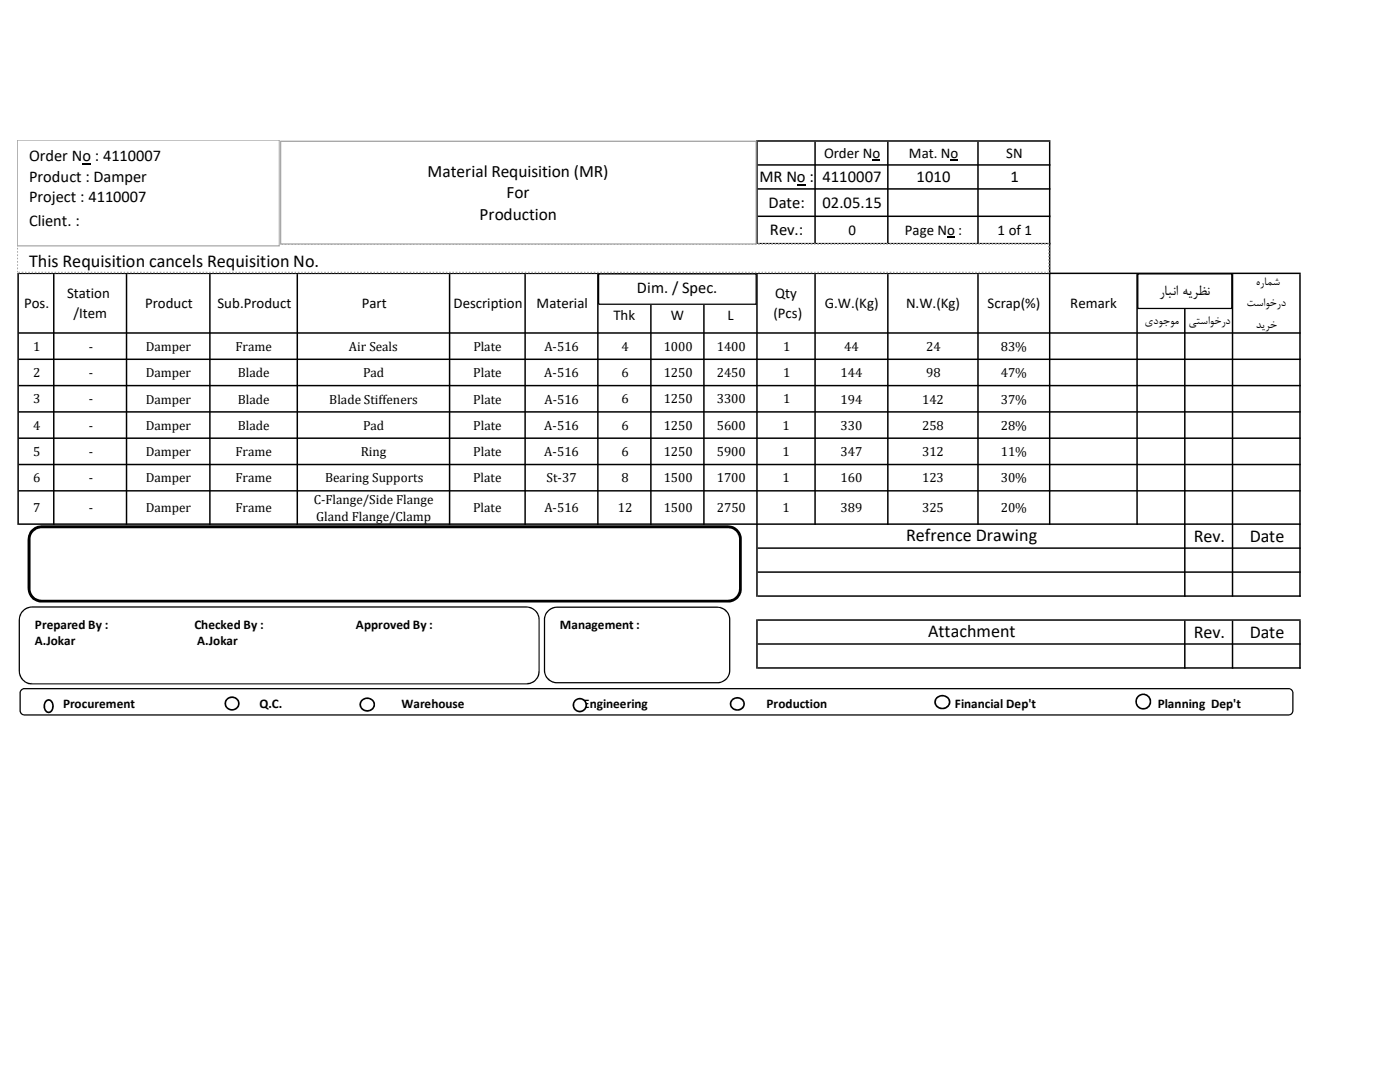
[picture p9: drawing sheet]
<svg xmlns="http://www.w3.org/2000/svg" width="279mm" height="216mm" viewBox="0 0 279 216" stroke-linecap="round" stroke-linejoin="round" font-family="sans-serif">
<path d="M159 36.8h1.8v.2h-1.8zM174.1 31.8h1.5v.2h-1.5zM189.7 31.8h1.6v.2h-1.6zM189 47.2h1.6v.2h-1.6z" fill="#000"/>
<g fill="#000">
<path d="M150.9 28h.3v20.8h-.3zM162.5 28.3h.3v20.5h-.3zM177 28.3h.3v20.5h-.3zM195 28.3h.3v20.5h-.3zM150.9 54.7h.3v64.4h-.3zM236.3 54.7h.3v64.4h-.3zM245.8 54.7h.3v64.4h-.3zM259.3 54.7h.3v64.4h-.3zM150.9 123.6h.3v9.8h-.3zM162.5 54.7h.3v50h-.3zM177 54.7h.3v50h-.3zM195 54.7h.3v50h-.3zM209.3 28.3h.3v76.4h-.3zM3.5 54.4h.3v50.3h-.3zM10.6 54.7h.3v50h-.3zM25.1 54.7h.3v50h-.3zM41.7 54.7h.3v50h-.3zM59.2 54.7h.3v50h-.3zM89.6 54.7h.3v50h-.3zM104.6 54.7h.3v50h-.3zM119.2 54.7h.3v50h-.3zM129.8 54.7h.2v50h-.2zM140.3 54.7h.3v50h-.3zM226.8 54.7h.3v50h-.3zM236.3 123.9h.3v9.5h-.3zM245.8 123.9h.3v9.5h-.3zM259.3 123.9h.3v9.5h-.3z" fill-rule="evenodd"/>
<path d="M151.2 28h58.4v.3h-58.4zM151.2 32.8h58.4v.3h-58.4zM151.2 37.5h58.4v.3h-58.4zM151.2 43h58.4v.3h-58.4zM151.2 48.5h58.4v.3h-58.4zM3.8 54.4h255.8v.3h-255.8zM3.8 66.3h255.8v.3h-255.8zM3.8 71.5h255.8v.3h-255.8zM3.8 76.8h255.8v.3h-255.8zM3.8 82h255.8v.3h-255.8zM3.8 87.3h255.8v.3h-255.8zM3.8 92.5h255.8v.3h-255.8zM3.8 97.8h255.8v.3h-255.8zM3.8 104.4h255.8v.3h-255.8zM151.2 109.2h108.4v.3h-108.4zM151.2 114h108.4v.3h-108.4zM151.2 118.8h108.4v.3h-108.4zM151.2 123.6h108.4v.3h-108.4zM151.2 128.4h108.4v.3h-108.4zM151.2 133.1h108.4v.3h-108.4z" fill-rule="evenodd"/>
</g>
<path d="M227.1 54.7h18.7v6.9h-18.7z" fill="#fff"/>
<path d="M227 54.6h18.9v7l-.1 .1h-18.7l-.2-.1zM227.1 54.8l.1-.1v6.9l-.1-.2h18.7l-.1 .2v-6.9l.1 .1z" fill="#000"/>
<path d="M119.5 54.7h31.4v6h-31.4z" fill="#fff"/>
<path d="M119.4 54.6l31.5-.1 .1 .2v6l-.1 .1h-31.4l-.2-.1zM119.5 54.8l.1-.1v6l-.1-.1h31.4l-.1 .1v-6l.1 .1z" fill="#000"/>
<path d="M3.4 48.7h205.9v5.7h-205.9z" fill="#fff"/>
<path d="M3.4 54.1h.2v.3h-.2zM3.4 53.4h.2v.3h-.2zM3.4 52.7h.2v.3h-.2zM3.4 52.1h.2v.3h-.2zM3.4 51.4h.2v.3h-.2zM3.4 50.8h.2v.3h-.2zM3.4 50.1h.2v.3h-.2zM3.4 49.4h.2v.4h-.2zM3.4 48.8h.2v.3h-.2zM3.7 48.5h.3v.4h-.3zM4.3 48.5h.4v.4h-.4zM5 48.5h.3v.4h-.3zM5.6 48.5h.4v.4h-.4zM6.3 48.5h.3v.4h-.3zM6.9 48.5h.4v.4h-.4zM7.6 48.5h.3v.4h-.3zM8.3 48.5h.3v.4h-.3zM8.9 48.5h.3v.4h-.3zM9.6 48.5h.3v.4h-.3zM10.2 48.5h.3v.4h-.3zM10.9 48.5h.3v.4h-.3zM11.6 48.5h.3v.4h-.3zM12.2 48.5h.3v.4h-.3zM12.9 48.5h.3v.4h-.3zM13.5 48.5h.3v.4h-.3zM14.2 48.5h.3v.4h-.3zM14.8 48.5h.4v.4h-.4zM15.5 48.5h.3v.4h-.3zM16.1 48.5h.4v.4h-.4zM16.8 48.5h.3v.4h-.3zM17.4 48.5h.4v.4h-.4zM18.1 48.5h.3v.4h-.3zM18.8 48.5h.3v.4h-.3zM19.4 48.5h.3v.4h-.3zM20.1 48.5h.3v.4h-.3zM20.7 48.5h.3v.4h-.3zM21.4 48.5h.3v.4h-.3zM22.1 48.5h.3v.4h-.3zM22.7 48.5h.3v.4h-.3zM23.4 48.5h.3v.4h-.3zM24 48.5h.3v.4h-.3zM24.7 48.5h.3v.4h-.3zM25.3 48.5h.4v.4h-.4zM26 48.5h.3v.4h-.3zM26.6 48.5h.4v.4h-.4zM27.3 48.5h.3v.4h-.3zM27.9 48.5h.4v.4h-.4zM28.6 48.5h.3v.4h-.3zM29.3 48.5h.3v.4h-.3zM29.9 48.5h.3v.4h-.3zM30.6 48.5h.3v.4h-.3zM31.2 48.5h.3v.4h-.3zM31.9 48.5h.3v.4h-.3zM32.6 48.5h.3v.4h-.3zM33.2 48.5h.3v.4h-.3zM33.9 48.5h.3v.4h-.3zM34.5 48.5h.3v.4h-.3zM35.2 48.5h.3v.4h-.3zM35.8 48.5h.4v.4h-.4zM36.5 48.5h.3v.4h-.3zM37.1 48.5h.4v.4h-.4zM37.8 48.5h.3v.4h-.3zM38.4 48.5h.4v.4h-.4zM39.1 48.5h.3v.4h-.3zM39.8 48.5h.3v.4h-.3zM40.4 48.5h.3v.4h-.3zM41.1 48.5h.3v.4h-.3zM41.7 48.5h.3v.4h-.3zM42.4 48.5h.3v.4h-.3zM43.1 48.5h.2v.4h-.2zM43.7 48.5h.3v.4h-.3zM44.4 48.5h.3v.4h-.3zM45 48.5h.3v.4h-.3zM45.7 48.5h.3v.4h-.3zM46.3 48.5h.4v.4h-.4zM47 48.5h.3v.4h-.3zM47.6 48.5h.4v.4h-.4zM48.3 48.5h.3v.4h-.3zM48.9 48.5h.4v.4h-.4zM49.6 48.5h.3v.4h-.3zM50.2 48.5h.4v.4h-.4zM50.9 48.5h.3v.4h-.3zM51.6 48.5h.3v.4h-.3zM52.2 48.5h.3v.4h-.3zM52.9 48.5h.3v.4h-.3zM53.6 48.5h.2v.4h-.2zM54.2 48.5h.3v.4h-.3zM54.9 48.5h.3v.4h-.3zM55.5 48.5h.3v.4h-.3zM56.2 48.5h.3v.4h-.3zM56.8 48.5h.3v.4h-.3zM57.5 48.5h.3v.4h-.3zM58.1 48.5h.4v.4h-.4zM58.8 48.5h.3v.4h-.3zM59.4 48.5h.4v.4h-.4zM60.1 48.5h.3v.4h-.3zM60.7 48.5h.4v.4h-.4zM61.4 48.5h.3v.4h-.3zM62.1 48.5h.3v.4h-.3zM62.7 48.5h.3v.4h-.3zM63.4 48.5h.3v.4h-.3zM64.1 48.5h.2v.4h-.2zM64.7 48.5h.3v.4h-.3zM65.4 48.5h.3v.4h-.3zM66 48.5h.3v.4h-.3zM66.7 48.5h.3v.4h-.3zM67.3 48.5h.3v.4h-.3zM68 48.5h.3v.4h-.3zM68.6 48.5h.4v.4h-.4zM69.3 48.5h.3v.4h-.3zM69.9 48.5h.4v.4h-.4zM70.6 48.5h.3v.4h-.3zM71.2 48.5h.4v.4h-.4zM71.9 48.5h.3v.4h-.3zM72.6 48.5h.3v.4h-.3zM73.2 48.5h.3v.4h-.3zM73.9 48.5h.3v.4h-.3zM74.5 48.5h.3v.4h-.3zM75.2 48.5h.3v.4h-.3zM75.9 48.5h.3v.4h-.3zM76.5 48.5h.3v.4h-.3zM77.2 48.5h.3v.4h-.3zM77.8 48.5h.3v.4h-.3zM78.5 48.5h.3v.4h-.3zM79.1 48.5h.4v.4h-.4zM79.8 48.5h.3v.4h-.3zM80.4 48.5h.4v.4h-.4zM81.1 48.5h.3v.4h-.3zM81.7 48.5h.4v.4h-.4zM82.4 48.5h.3v.4h-.3zM83.1 48.5h.3v.4h-.3zM83.7 48.5h.3v.4h-.3zM84.4 48.5h.3v.4h-.3zM85 48.5h.3v.4h-.3zM85.7 48.5h.3v.4h-.3zM86.4 48.5h.3v.4h-.3zM87 48.5h.3v.4h-.3zM87.7 48.5h.3v.4h-.3zM88.3 48.5h.3v.4h-.3zM89 48.5h.3v.4h-.3zM89.6 48.5h.4v.4h-.4zM90.3 48.5h.3v.4h-.3zM90.9 48.5h.4v.4h-.4zM91.6 48.5h.3v.4h-.3zM92.2 48.5h.4v.4h-.4zM92.9 48.5h.3v.4h-.3zM93.6 48.5h.3v.4h-.3zM94.2 48.5h.3v.4h-.3zM94.9 48.5h.3v.4h-.3zM95.5 48.5h.3v.4h-.3zM96.2 48.5h.3v.4h-.3zM96.9 48.5h.3v.4h-.3zM97.5 48.5h.3v.4h-.3zM98.2 48.5h.3v.4h-.3zM98.8 48.5h.3v.4h-.3zM99.5 48.5h.3v.4h-.3zM100.1 48.5h.4v.4h-.4zM100.8 48.5h.3v.4h-.3zM101.4 48.5h.4v.4h-.4zM102.1 48.5h.3v.4h-.3zM102.7 48.5h.4v.4h-.4zM103.4 48.5h.3v.4h-.3zM104.1 48.5h.3v.4h-.3zM104.7 48.5h.3v.4h-.3zM105.4 48.5h.3v.4h-.3zM106 48.5h.3v.4h-.3zM106.7 48.5h.3v.4h-.3zM107.4 48.5h.3v.4h-.3zM108 48.5h.3v.4h-.3zM108.7 48.5h.3v.4h-.3zM109.3 48.5h.3v.4h-.3zM110 48.5h.3v.4h-.3zM110.6 48.5h.4v.4h-.4zM111.3 48.5h.3v.4h-.3zM111.9 48.5h.4v.4h-.4zM112.6 48.5h.3v.4h-.3zM113.2 48.5h.4v.4h-.4zM113.9 48.5h.3v.4h-.3zM114.6 48.5h.3v.4h-.3zM115.2 48.5h.3v.4h-.3zM115.9 48.5h.3v.4h-.3zM116.5 48.5h.3v.4h-.3zM117.2 48.5h.3v.4h-.3zM117.9 48.5h.3v.4h-.3zM118.5 48.5h.3v.4h-.3zM119.2 48.5h.3v.4h-.3zM119.8 48.5h.3v.4h-.3zM120.5 48.5h.3v.4h-.3zM121.1 48.5h.4v.4h-.4zM121.8 48.5h.3v.4h-.3zM122.4 48.5h.4v.4h-.4zM123.1 48.5h.3v.4h-.3zM123.7 48.5h.4v.4h-.4zM124.4 48.5h.3v.4h-.3zM125.1 48.5h.3v.4h-.3zM125.7 48.5h.3v.4h-.3zM126.4 48.5h.3v.4h-.3zM127 48.5h.3v.4h-.3zM127.7 48.5h.3v.4h-.3zM128.4 48.5h.3v.4h-.3zM129 48.5h.3v.4h-.3zM129.7 48.5h.3v.4h-.3zM130.3 48.5h.3v.4h-.3zM131 48.5h.3v.4h-.3zM131.6 48.5h.4v.4h-.4zM132.3 48.5h.3v.4h-.3zM132.9 48.5h.4v.4h-.4zM133.6 48.5h.3v.4h-.3zM134.2 48.5h.4v.4h-.4zM134.9 48.5h.3v.4h-.3zM135.6 48.5h.3v.4h-.3zM136.2 48.5h.3v.4h-.3zM136.9 48.5h.3v.4h-.3zM137.5 48.5h.3v.4h-.3zM138.2 48.5h.3v.4h-.3zM138.9 48.5h.2v.4h-.2zM139.5 48.5h.3v.4h-.3zM140.2 48.5h.3v.4h-.3zM140.8 48.5h.3v.4h-.3zM141.5 48.5h.3v.4h-.3zM142.1 48.5h.4v.4h-.4zM142.8 48.5h.3v.4h-.3zM143.4 48.5h.4v.4h-.4zM144.1 48.5h.3v.4h-.3zM144.7 48.5h.4v.4h-.4zM145.4 48.5h.3v.4h-.3zM146 48.5h.4v.4h-.4zM146.7 48.5h.3v.4h-.3zM147.4 48.5h.3v.4h-.3zM148 48.5h.3v.4h-.3zM148.7 48.5h.3v.4h-.3zM149.4 48.5h.2v.4h-.2zM150 48.5h.3v.4h-.3zM150.7 48.5h.3v.4h-.3zM151.3 48.5h.3v.4h-.3zM152 48.5h.3v.4h-.3zM152.6 48.5h.4v.4h-.4zM153.3 48.5h.3v.4h-.3zM153.9 48.5h.4v.4h-.4zM154.6 48.5h.3v.4h-.3zM155.2 48.5h.4v.4h-.4zM155.9 48.5h.3v.4h-.3zM156.5 48.5h.4v.4h-.4zM157.2 48.5h.3v.4h-.3zM157.9 48.5h.3v.4h-.3zM158.5 48.5h.3v.4h-.3zM159.2 48.5h.3v.4h-.3zM159.9 48.5h.2v.4h-.2zM160.5 48.5h.3v.4h-.3zM161.2 48.5h.3v.4h-.3zM161.8 48.5h.3v.4h-.3zM162.5 48.5h.3v.4h-.3zM163.1 48.5h.3v.4h-.3zM163.8 48.5h.3v.4h-.3zM164.4 48.5h.4v.4h-.4zM165.1 48.5h.3v.4h-.3zM165.7 48.5h.4v.4h-.4zM166.4 48.5h.3v.4h-.3zM167 48.5h.4v.4h-.4zM167.7 48.5h.3v.4h-.3zM168.4 48.5h.3v.4h-.3zM169 48.5h.3v.4h-.3zM169.7 48.5h.3v.4h-.3zM170.3 48.5h.3v.4h-.3zM171 48.5h.3v.4h-.3zM171.7 48.5h.3v.4h-.3zM172.3 48.5h.3v.4h-.3zM173 48.5h.3v.4h-.3zM173.6 48.5h.3v.4h-.3zM174.3 48.5h.3v.4h-.3zM174.9 48.5h.4v.4h-.4zM175.6 48.5h.3v.4h-.3zM176.2 48.5h.4v.4h-.4zM176.9 48.5h.3v.4h-.3zM177.5 48.5h.4v.4h-.4zM178.2 48.5h.3v.4h-.3zM178.9 48.5h.3v.4h-.3zM179.5 48.5h.3v.4h-.3zM180.2 48.5h.3v.4h-.3zM180.8 48.5h.3v.4h-.3zM181.5 48.5h.3v.4h-.3zM182.2 48.5h.3v.4h-.3zM182.8 48.5h.3v.4h-.3zM183.5 48.5h.3v.4h-.3zM184.1 48.5h.3v.4h-.3zM184.8 48.5h.3v.4h-.3zM185.4 48.5h.4v.4h-.4zM186.1 48.5h.3v.4h-.3zM186.7 48.5h.4v.4h-.4zM187.4 48.5h.3v.4h-.3zM188 48.5h.4v.4h-.4zM188.7 48.5h.3v.4h-.3zM189.4 48.5h.3v.4h-.3zM190 48.5h.3v.4h-.3zM190.7 48.5h.3v.4h-.3zM191.3 48.5h.3v.4h-.3zM192 48.5h.3v.4h-.3zM192.7 48.5h.3v.4h-.3zM193.3 48.5h.3v.4h-.3zM194 48.5h.3v.4h-.3zM194.6 48.5h.3v.4h-.3zM195.3 48.5h.3v.4h-.3zM195.9 48.5h.4v.4h-.4zM196.6 48.5h.3v.4h-.3zM197.2 48.5h.4v.4h-.4zM197.9 48.5h.3v.4h-.3zM198.5 48.5h.4v.4h-.4zM199.2 48.5h.3v.4h-.3zM199.9 48.5h.3v.4h-.3zM200.5 48.5h.3v.4h-.3zM201.2 48.5h.3v.4h-.3zM201.8 48.5h.3v.4h-.3zM202.5 48.5h.3v.4h-.3zM203.2 48.5h.3v.4h-.3zM203.8 48.5h.3v.4h-.3zM204.5 48.5h.3v.4h-.3zM205.1 48.5h.3v.4h-.3zM205.8 48.5h.3v.4h-.3zM206.4 48.5h.4v.4h-.4zM207.1 48.5h.3v.4h-.3zM207.7 48.5h.4v.4h-.4zM208.4 48.5h.3v.4h-.3zM209 48.5l.4 .1 .1 .1h-.3l.1 .2h-.3zM209.2 49.1h.3v.3h-.3zM209.2 49.7h.3v.3h-.3zM209.2 50.4h.3v.3h-.3zM209.2 51.1h.3v.3h-.3zM209.2 51.7h.3v.3h-.3zM209.2 52.4h.3v.3h-.3zM209.2 53h.3v.3h-.3zM209.2 53.7h.3v.3h-.3zM209 54.2l.5 .1-.1 .2h-.4zM208.4 54.2h.3v.3h-.3zM207.7 54.2h.4v.3h-.4zM207.1 54.2h.3v.3h-.3zM206.4 54.2h.4v.3h-.4zM205.8 54.2h.3v.3h-.3zM205.1 54.2h.3v.3h-.3zM204.5 54.2h.3v.3h-.3zM203.8 54.2h.3v.3h-.3zM203.2 54.2h.3v.3h-.3zM202.5 54.2h.3v.3h-.3zM201.8 54.2h.3v.3h-.3zM201.2 54.2h.3v.3h-.3zM200.5 54.2h.3v.3h-.3zM199.9 54.2h.3v.3h-.3zM199.2 54.2h.3v.3h-.3zM198.5 54.2h.4v.3h-.4zM197.9 54.2h.3v.3h-.3zM197.2 54.2h.4v.3h-.4zM196.6 54.2h.3v.3h-.3zM195.9 54.2h.4v.3h-.4zM195.3 54.2h.3v.3h-.3zM194.6 54.2h.3v.3h-.3zM194 54.2h.3v.3h-.3zM193.3 54.2h.3v.3h-.3zM192.7 54.2h.3v.3h-.3zM192 54.2h.3v.3h-.3zM191.3 54.2h.3v.3h-.3zM190.7 54.2h.3v.3h-.3zM190 54.2h.3v.3h-.3zM189.4 54.2h.3v.3h-.3zM188.7 54.2h.3v.3h-.3zM188 54.2h.4v.3h-.4zM187.4 54.2h.3v.3h-.3zM186.7 54.2h.4v.3h-.4zM186.1 54.2h.3v.3h-.3zM185.4 54.2h.4v.3h-.4zM184.8 54.2h.3v.3h-.3zM184.1 54.2h.3v.3h-.3zM183.5 54.2h.3v.3h-.3zM182.8 54.2h.3v.3h-.3zM182.2 54.2h.3v.3h-.3zM181.5 54.2h.3v.3h-.3zM180.8 54.2h.3v.3h-.3zM180.2 54.2h.3v.3h-.3zM179.5 54.2h.3v.3h-.3zM178.9 54.2h.3v.3h-.3zM178.2 54.2h.3v.3h-.3zM177.5 54.2h.4v.3h-.4zM176.9 54.2h.3v.3h-.3zM176.2 54.2h.4v.3h-.4zM175.6 54.2h.3v.3h-.3zM174.9 54.2h.4v.3h-.4zM174.3 54.2h.3v.3h-.3zM173.6 54.2h.3v.3h-.3zM173 54.2h.3v.3h-.3zM172.3 54.2h.3v.3h-.3zM171.7 54.2h.3v.3h-.3zM171 54.2h.3v.3h-.3zM170.3 54.2h.3v.3h-.3zM169.7 54.2h.3v.3h-.3zM169 54.2h.3v.3h-.3zM168.4 54.2h.3v.3h-.3zM167.7 54.2h.3v.3h-.3zM167 54.2h.4v.3h-.4zM166.4 54.2h.3v.3h-.3zM165.7 54.2h.4v.3h-.4zM165.1 54.2h.3v.3h-.3zM164.4 54.2h.4v.3h-.4zM163.8 54.2h.3v.3h-.3zM163.1 54.2h.3v.3h-.3zM162.5 54.2h.3v.3h-.3zM161.8 54.2h.3v.3h-.3zM161.2 54.2h.3v.3h-.3zM160.5 54.2h.3v.3h-.3zM159.9 54.2h.2v.3h-.2zM159.2 54.2h.3v.3h-.3zM158.5 54.2h.3v.3h-.3zM157.9 54.2h.3v.3h-.3zM157.2 54.2h.3v.3h-.3zM156.5 54.2h.4v.3h-.4zM155.9 54.2h.3v.3h-.3zM155.2 54.2h.4v.3h-.4zM154.6 54.2h.3v.3h-.3zM153.9 54.2h.4v.3h-.4zM153.3 54.2h.3v.3h-.3zM152.6 54.2h.4v.3h-.4zM152 54.2h.3v.3h-.3zM151.3 54.2h.3v.3h-.3zM150.7 54.2h.3v.3h-.3zM150 54.2h.3v.3h-.3zM149.4 54.2h.2v.3h-.2zM148.7 54.2h.3v.3h-.3zM148 54.2h.3v.3h-.3zM147.4 54.2h.3v.3h-.3zM146.7 54.2h.3v.3h-.3zM146 54.2h.4v.3h-.4zM145.4 54.2h.3v.3h-.3zM144.7 54.2h.4v.3h-.4zM144.1 54.2h.3v.3h-.3zM143.4 54.2h.4v.3h-.4zM142.8 54.2h.3v.3h-.3zM142.1 54.2h.4v.3h-.4zM141.5 54.2h.3v.3h-.3zM140.8 54.2h.3v.3h-.3zM140.2 54.2h.3v.3h-.3zM139.5 54.2h.3v.3h-.3zM138.9 54.2h.2v.3h-.2zM138.2 54.2h.3v.3h-.3zM137.5 54.2h.3v.3h-.3zM136.9 54.2h.3v.3h-.3zM136.2 54.2h.3v.3h-.3zM135.6 54.2h.3v.3h-.3zM134.9 54.2h.3v.3h-.3zM134.2 54.2h.4v.3h-.4zM133.6 54.2h.3v.3h-.3zM132.9 54.2h.4v.3h-.4zM132.3 54.2h.3v.3h-.3zM131.6 54.2h.4v.3h-.4zM131 54.2h.3v.3h-.3zM130.3 54.2h.3v.3h-.3zM129.7 54.2h.3v.3h-.3zM129 54.2h.3v.3h-.3zM128.4 54.2h.3v.3h-.3zM127.7 54.2h.3v.3h-.3zM127 54.2h.3v.3h-.3zM126.4 54.2h.3v.3h-.3zM125.7 54.2h.3v.3h-.3zM125.1 54.2h.3v.3h-.3zM124.4 54.2h.3v.3h-.3zM123.7 54.2h.4v.3h-.4zM123.1 54.2h.3v.3h-.3zM122.4 54.2h.4v.3h-.4zM121.8 54.2h.3v.3h-.3zM121.1 54.2h.4v.3h-.4zM120.5 54.2h.3v.3h-.3zM119.8 54.2h.3v.3h-.3zM119.2 54.2h.3v.3h-.3zM118.5 54.2h.3v.3h-.3zM117.9 54.2h.3v.3h-.3zM117.2 54.2h.3v.3h-.3zM116.5 54.2h.3v.3h-.3zM115.9 54.2h.3v.3h-.3zM115.2 54.2h.3v.3h-.3zM114.6 54.2h.3v.3h-.3zM113.9 54.2h.3v.3h-.3zM113.2 54.2h.4v.3h-.4zM112.6 54.2h.3v.3h-.3zM111.9 54.2h.4v.3h-.4zM111.3 54.2h.3v.3h-.3zM110.6 54.2h.4v.3h-.4zM110 54.2h.3v.3h-.3zM109.3 54.2h.3v.3h-.3zM108.7 54.2h.3v.3h-.3zM108 54.2h.3v.3h-.3zM107.4 54.2h.3v.3h-.3zM106.7 54.2h.3v.3h-.3zM106 54.2h.3v.3h-.3zM105.4 54.2h.3v.3h-.3zM104.7 54.2h.3v.3h-.3zM104.1 54.2h.3v.3h-.3zM103.4 54.2h.3v.3h-.3zM102.7 54.2h.4v.3h-.4zM102.1 54.2h.3v.3h-.3zM101.4 54.2h.4v.3h-.4zM100.8 54.2h.3v.3h-.3zM100.1 54.2h.4v.3h-.4zM99.5 54.2h.3v.3h-.3zM98.8 54.2h.3v.3h-.3zM98.2 54.2h.3v.3h-.3zM97.5 54.2h.3v.3h-.3zM96.9 54.2h.3v.3h-.3zM96.2 54.2h.3v.3h-.3zM95.5 54.2h.3v.3h-.3zM94.9 54.2h.3v.3h-.3zM94.2 54.2h.3v.3h-.3zM93.6 54.2h.3v.3h-.3zM92.9 54.2h.3v.3h-.3zM92.2 54.2h.4v.3h-.4zM91.6 54.2h.3v.3h-.3zM90.9 54.2h.4v.3h-.4zM90.3 54.2h.3v.3h-.3zM89.6 54.2h.4v.3h-.4zM89 54.2h.3v.3h-.3zM88.3 54.2h.3v.3h-.3zM87.7 54.2h.3v.3h-.3zM87 54.2h.3v.3h-.3zM86.4 54.2h.3v.3h-.3zM85.7 54.2h.3v.3h-.3zM85 54.2h.3v.3h-.3zM84.4 54.2h.3v.3h-.3zM83.7 54.2h.3v.3h-.3zM83.1 54.2h.3v.3h-.3zM82.4 54.2h.3v.3h-.3zM81.7 54.2h.4v.3h-.4zM81.1 54.2h.3v.3h-.3zM80.4 54.2h.4v.3h-.4zM79.8 54.2h.3v.3h-.3zM79.1 54.2h.4v.3h-.4zM78.5 54.2h.3v.3h-.3zM77.8 54.2h.3v.3h-.3zM77.2 54.2h.3v.3h-.3zM76.5 54.2h.3v.3h-.3zM75.9 54.2h.3v.3h-.3zM75.2 54.2h.3v.3h-.3zM74.5 54.2h.3v.3h-.3zM73.9 54.2h.3v.3h-.3zM73.2 54.2h.3v.3h-.3zM72.6 54.2h.3v.3h-.3zM71.9 54.2h.3v.3h-.3zM71.2 54.2h.4v.3h-.4zM70.6 54.2h.3v.3h-.3zM69.9 54.2h.4v.3h-.4zM69.3 54.2h.3v.3h-.3zM68.6 54.2h.4v.3h-.4zM68 54.2h.3v.3h-.3zM67.3 54.2h.3v.3h-.3zM66.7 54.2h.3v.3h-.3zM66 54.2h.3v.3h-.3zM65.4 54.2h.3v.3h-.3zM64.7 54.2h.3v.3h-.3zM64.1 54.2h.2v.3h-.2zM63.4 54.2h.3v.3h-.3zM62.7 54.2h.3v.3h-.3zM62.1 54.2h.3v.3h-.3zM61.4 54.2h.3v.3h-.3zM60.7 54.2h.4v.3h-.4zM60.1 54.2h.3v.3h-.3zM59.4 54.2h.4v.3h-.4zM58.8 54.2h.3v.3h-.3zM58.1 54.2h.4v.3h-.4zM57.5 54.2h.3v.3h-.3zM56.8 54.2h.3v.3h-.3zM56.2 54.2h.3v.3h-.3zM55.5 54.2h.3v.3h-.3zM54.9 54.2h.3v.3h-.3zM54.2 54.2h.3v.3h-.3zM53.6 54.2h.2v.3h-.2zM52.9 54.2h.3v.3h-.3zM52.2 54.2h.3v.3h-.3zM51.6 54.2h.3v.3h-.3zM50.9 54.2h.3v.3h-.3zM50.2 54.2h.4v.3h-.4zM49.6 54.2h.3v.3h-.3zM48.9 54.2h.4v.3h-.4zM48.3 54.2h.3v.3h-.3zM47.6 54.2h.4v.3h-.4zM47 54.2h.3v.3h-.3zM46.3 54.2h.4v.3h-.4zM45.7 54.2h.3v.3h-.3zM45 54.2h.3v.3h-.3zM44.4 54.2h.3v.3h-.3zM43.7 54.2h.3v.3h-.3zM43.1 54.2h.2v.3h-.2zM42.4 54.2h.3v.3h-.3zM41.7 54.2h.3v.3h-.3zM41.1 54.2h.3v.3h-.3zM40.4 54.2h.3v.3h-.3zM39.8 54.2h.3v.3h-.3zM39.1 54.2h.3v.3h-.3zM38.4 54.2h.4v.3h-.4zM37.8 54.2h.3v.3h-.3zM37.1 54.2h.4v.3h-.4zM36.5 54.2h.3v.3h-.3zM35.8 54.2h.4v.3h-.4zM35.2 54.2h.3v.3h-.3zM34.5 54.2h.3v.3h-.3zM33.9 54.2h.3v.3h-.3zM33.2 54.2h.3v.3h-.3zM32.6 54.2h.3v.3h-.3zM31.9 54.2h.3v.3h-.3zM31.2 54.2h.3v.3h-.3zM30.6 54.2h.3v.3h-.3zM29.9 54.2h.3v.3h-.3zM29.3 54.2h.3v.3h-.3zM28.6 54.2h.3v.3h-.3zM27.9 54.2h.4v.3h-.4zM27.3 54.2h.3v.3h-.3zM26.6 54.2h.4v.3h-.4zM26 54.2h.3v.3h-.3zM25.3 54.2h.4v.3h-.4zM24.7 54.2h.3v.3h-.3zM24 54.2h.3v.3h-.3zM23.4 54.2h.3v.3h-.3zM22.7 54.2h.3v.3h-.3zM22.1 54.2h.3v.3h-.3zM21.4 54.2h.3v.3h-.3zM20.7 54.2h.3v.3h-.3zM20.1 54.2h.3v.3h-.3zM19.4 54.2h.3v.3h-.3zM18.8 54.2h.3v.3h-.3zM18.1 54.2h.3v.3h-.3zM17.4 54.2h.4v.3h-.4zM16.8 54.2h.3v.3h-.3zM16.1 54.2h.4v.3h-.4zM15.5 54.2h.3v.3h-.3zM14.8 54.2h.4v.3h-.4zM14.2 54.2h.3v.3h-.3zM13.5 54.2h.3v.3h-.3zM12.9 54.2h.3v.3h-.3zM12.2 54.2h.3v.3h-.3zM11.6 54.2h.3v.3h-.3zM10.9 54.2h.3v.3h-.3zM10.2 54.2h.3v.3h-.3zM9.6 54.2h.3v.3h-.3zM8.9 54.2h.3v.3h-.3zM8.3 54.2h.3v.3h-.3zM7.6 54.2h.3v.3h-.3zM6.9 54.2h.4v.3h-.4zM6.3 54.2h.3v.3h-.3zM5.6 54.2h.4v.3h-.4zM5 54.2h.3v.3h-.3zM4.3 54.2h.4v.3h-.4zM3.7 54.2h.3v.3h-.3z" fill="#a6a6a6"/>
<path d="M56 28.2h94.9v20.5h-94.9z" fill="#fff"/>
<path d="M55.9 28.1h95l.1 .1v20.5l-.1 .1h-94.9l-.1-.1zM56 28.3l.1-.1v20.5l-.1-.1h94.9l-.1 .1v-20.5l.1 .1z" fill="#a6a6a6"/>
<path d="M3.4 27.9h52.4v21.2h-52.4z" fill="#fff"/>
<path d="M3.4 27.9h52.4v21.3h-52.4zM3.4 28.1l.2-.2v21.2l-.2-.2h52.4l-.2 .2v-21.2l.2 .2z" fill="#a6a6a6"/>
<path d="M16.5 32.6h1.7v.2h-1.7z" fill="#000"/>
<path d="M6.3 106a2.48 2.48 0 0 1 2-.9h137a2.5 2.5 0 0 1 2.5 2.5v9.9a2.49 2.49 0 0 1-2.5 2.4h-137a2.47 2.47 0 0 1-2.5-2.4v-9.9l.1-.6z" fill-rule="evenodd" fill="#fff"/>
<path d="M6.3 105.7a3.1 3.1 0 0 1 2-.9h137a2.75 2.75 0 0 1 2.7 2.8v9.9a2.68 2.68 0 0 1-2.7 2.7h-137a2.82 2.82 0 0 1-2.8-2.7v-9.9a3.4 3.4 0 0 1 .8-1.9zM6.7 106a2.1 2.1 0 0 0-.6 1.6v9.9a2.24 2.24 0 0 0 2.2 2.2h137a2.24 2.24 0 0 0 2.2-2.2v-9.9a2.17 2.17 0 0 0-2.2-2.2h-137a2.3 2.3 0 0 0-1.6 .6z" fill="#000"/>
<path d="M4.4 122.1a2.57 2.57 0 0 1 2-1h98.6a2.57 2.57 0 0 1 2.6 2.6v10.2a2.59 2.59 0 0 1-2.6 2.6h-98.6a2.59 2.59 0 0 1-2.5-2.6v-10.2v-.6z" fill-rule="evenodd" fill="#fff"/>
<path d="M4.7 121.6l.7-.4 1-.2h98.6a2.67 2.67 0 0 1 2.7 2.7v10.2a2.6 2.6 0 0 1-2.7 2.7h-98.6a2.67 2.67 0 0 1-2.7-2.7v-10.2a2.66 2.66 0 0 1 1-2.1zM4.5 122.1l-.5 1.3v10.5a2.46 2.46 0 0 0 2.4 2.5h98.6a2.46 2.46 0 0 0 2.5-2.5v-10.2a2.46 2.46 0 0 0-2.5-2.5h-98.6a2.61 2.61 0 0 0-1.9 .9z" fill="#000"/>
<path d="M109.6 121.7l1-.5h.6h31.9a2.5 2.5 0 0 1 2.5 2.5v10a2.5 2.5 0 0 1-2.5 2.5h-31.9a2.5 2.5 0 0 1-2.5-2.5v-10a2.5 2.5 0 0 1 .9-2z" fill-rule="evenodd" fill="#fff"/>
<path d="M109.1 122a2.68 2.68 0 0 1 2.1-1h31.9a2.6 2.6 0 0 1 2.7 2.7v10a2.6 2.6 0 0 1-2.7 2.7h-31.9a2.6 2.6 0 0 1-2.7-2.7v-10.3l.3-1zM109.6 121.8a2.26 2.26 0 0 0-.8 1.9v10a2.38 2.38 0 0 0 2.4 2.4h31.9a2.31 2.31 0 0 0 2.4-2.4v-10a2.38 2.38 0 0 0-2.4-2.4h-32.2z" fill="#000"/>
<path d="M4.3 137.7l.6-.3h252.2a.87 .87 0 0 1 .9 .9v3.5a.87 .87 0 0 1-.9 .9h-252.2a.86 .86 0 0 1-.9-.9v-3.5z" fill-rule="evenodd" fill="#fff"/>
<path d="M4.2 137.6l.5-.3h252.4a.97 .97 0 0 1 1 1v3.7a1.02 1.02 0 0 1-.9 .8h-252.3a.97 .97 0 0 1-1-1v-3.8zM4.4 137.7l-.3 .4v3.8l.3 .5 .3 .1h252.6l.4-.2 .2-.4v-3.8l-.1-.3-.5-.3h-252.6z" fill="#000"/>
<path d="M9.2 139.9a.8 .8 0 0 1 .9-.1 .8 .8 0 0 1 .4 .7 1.11 1.11 0 0 1-1.1 1.6 1.52 1.52 0 0 1-.2-2.2z" fill-rule="evenodd" fill="#fff"/>
<path d="M9.1 139.7l.2-.1a.84 .84 0 0 1 1.2 .3 1.49 1.49 0 0 1-.8 2.4l-.4-.1a1.68 1.68 0 0 1-.2-2.5zM9.3 140l-.3 .7 .1 .7 .2 .4 .5 .2 .6-.6v-.9l-.6-.7z" fill="#000"/>
<circle cx="46.3" cy="140.4" r="1.31" fill="#fff"/>
<path d="M44.8 140.4a1.5 1.5 0 0 1 3 0 1.5 1.5 0 0 1-3 0zM45.1 140.4a1.15 1.15 0 0 0 2.3 0 1.15 1.15 0 0 0-2.3 0z" fill="#000"/>
<path d="M72.2 139.8a1.37 1.37 0 0 1 1.8-.3 1.37 1.37 0 0 1 .4 1.8 1.37 1.37 0 0 1-1.8 .4 1.37 1.37 0 0 1-.4-1.9z" fill-rule="evenodd" fill="#fff"/>
<path d="M72 139.7a1.53 1.53 0 0 1 2.2-.3 1.53 1.53 0 0 1 .2 2.2 1.53 1.53 0 0 1-2 .2 1.53 1.53 0 0 1-.4-2.1zM72.4 139.8l-.3 .8 .3 .8 .9 .3 .5-.1 .5-.4 .2-.9-.5-.6-1-.2z" fill="#000"/>
<circle cx="228.2" cy="140" r="1.44" fill="#fff"/>
<path d="M226.6 140a1.6 1.6 0 0 1 3.2 0 1.6 1.6 0 0 1-3.2 0zM226.9 140a1.28 1.28 0 0 0 2.5 0 1.28 1.28 0 0 0-2.5 0z" fill="#000"/>
<circle cx="115.7" cy="140.7" r="1.29" fill="#fff"/>
<path d="M114.3 140.7a1.45 1.45 0 0 1 2.9 0 1.45 1.45 0 0 1-2.9 0zM114.6 140.7a1.11 1.11 0 0 0 2.2 0 1.11 1.11 0 0 0-2.2 0z" fill="#000"/>
<path d="M186.9 139.3a1.4 1.4 0 0 1 1.9-.3 1.4 1.4 0 0 1 .4 1.8 1.4 1.4 0 0 1-1.9 .4 1.4 1.4 0 0 1-.4-1.9z" fill-rule="evenodd" fill="#fff"/>
<path d="M186.9 139.1a1.67 1.67 0 0 1 2.8 1 1.64 1.64 0 0 1-1.1 1.4 1.64 1.64 0 0 1-1.7-.4l-.2-.2a1.3 1.3 0 0 1 .2-1.8zM187.2 139.3l-.3 .4-.1 .4 .2 .6 .3 .3 .8 .2 .5-.1 .5-.4 .3-.6-.1-.4-.3-.4-.7-.3h-.5z" fill="#000"/>
<path d="M146.1 139.7a1.28 1.28 0 0 1 1.9-.2 1.28 1.28 0 0 1 0 1.9 1.29 1.29 0 0 1-1.7 0 1.29 1.29 0 0 1-.2-1.7z" fill-rule="evenodd" fill="#fff"/>
<path d="M146.1 139.4a1.48 1.48 0 0 1 1.8-.2 1.48 1.48 0 0 1 .6 1.8 1.48 1.48 0 0 1-2 .8 1.48 1.48 0 0 1-.6-2.1zM146.3 139.7l-.3 .6v.3l.5 .7 .7 .2 .4-.1 .7-.5v-.7l-.5-.6-.9-.2z" fill="#000"/>
<g font-size="3.6">
<text x="5.8" y="53.3">This Requisition cancels Requisition No.</text>
<text x="180.8" y="108">Refrence Drawing</text>
<text x="238.3" y="108.2">Rev.</text>
<text x="249.4" y="108.2">Date</text>
<text x="185.2" y="127.1">Attachment</text>
<text x="238.3" y="127.3">Rev.</text>
<text x="249.4" y="127.3">Date</text>
</g>
<g font-size="3.5">
<text x="85.3" y="35.4">Material Requisition (MR)</text>
<text x="101.1" y="39.6">For</text>
<text x="95.7" y="43.8">Production</text>
</g>
<g font-size="3.3">
<text x="5.8" y="32.2">Order No : 4110007</text>
<text x="5.8" y="36.2">Product : Damper</text>
<text x="5.8" y="40.3">Project : 4110007</text>
<text x="151.6" y="36.4">MR No : 4110007</text>
<text x="153.4" y="41.5">Date:</text>
<text x="164.1" y="41.5">02.05.15</text>
<text x="182.9" y="36.4">1010</text>
<text x="201.7" y="36.4">1</text>
<text x="5.8" y="45.2">Client. :</text>
<text x="153.7" y="47">Rev.:</text>
<text x="127.1" y="58.4">Dim. / Spec.</text>
<text x="231.3" y="58.8">رابان ه</text>
<text x="237.3" y="58.8">يرظن</text>
</g>
<g font-size="3">
<text x="164.5" y="31.5">Order No</text>
<text x="181.4" y="31.5">Mat. No</text>
<text x="200.8" y="31.5">SN</text>
<text x="169.3" y="46.9">0</text>
<text x="180.6" y="46.9">Page No :</text>
<text x="199.1" y="46.9">1 of 1</text>
<text x="13.4" y="59.5">Station</text>
<text x="154.7" y="59.5">Qty</text>
<text x="4.8" y="61.5">Pos.</text>
<text x="14.6" y="63.4">/Item</text>
<text x="29" y="61.5">Product</text>
<text x="43.4" y="61.5">Sub.Product</text>
<text x="72.2" y="61.5">Part</text>
<text x="90.5" y="61.5">Description</text>
<text x="107.1" y="61.5">Material</text>
<text x="122.4" y="63.9">Thk</text>
<text x="133.9" y="63.9">W</text>
<text x="145.2" y="63.9">L</text>
<text x="154.3" y="63.4">(Pcs)</text>
<text x="164.6" y="61.5">G.W.(Kg)</text>
<text x="180.8" y="61.5">N.W.(Kg)</text>
<text x="197.1" y="61.5">Scrap(%)</text>
<text x="213.6" y="61.5">Remark</text>
</g>
<g font-size="2.6">
<text x="250.6" y="56.9">هرامش</text>
<text x="228.4" y="64.7">يدوجوم</text>
<text x="237.2" y="64.7">يتساوخرد</text>
<text x="248.8" y="61.1">تساوخرد</text>
<text x="250.7" y="65.4">ديرخ</text>
<text x="6.6" y="70">1</text>
<text x="17.7" y="70">-</text>
<text x="29.1" y="70">Damper</text>
<text x="47" y="70">Frame</text>
<text x="69.6" y="70">Air Seals</text>
<text x="94.5" y="70">Plate</text>
<text x="108.6" y="70">A-516</text>
<text x="124" y="70">4</text>
<text x="132.5" y="70">1000</text>
<text x="143" y="70">1400</text>
<text x="156.3" y="70">1</text>
<text x="168.5" y="70">44</text>
<text x="184.9" y="70">24</text>
<text x="199.7" y="70">83%</text>
<text x="6.6" y="75.2">2</text>
<text x="17.7" y="75.2">-</text>
<text x="29.1" y="75.3">Damper</text>
<text x="47.5" y="75.3">Blade</text>
<text x="72.5" y="75.3">Pad</text>
<text x="94.5" y="75.3">Plate</text>
<text x="108.6" y="75.3">A-516</text>
<text x="124" y="75.2">6</text>
<text x="132.5" y="75.2">1250</text>
<text x="143" y="75.2">2450</text>
<text x="156.3" y="75.2">1</text>
<text x="167.8" y="75.3">144</text>
<text x="184.9" y="75.2">98</text>
<text x="199.7" y="75.3">47%</text>
<text x="6.6" y="80.5">3</text>
<text x="17.7" y="80.5">-</text>
<text x="29.1" y="80.5">Damper</text>
<text x="47.5" y="80.5">Blade</text>
<text x="65.7" y="80.5">Blade Stiffeners</text>
<text x="94.5" y="80.5">Plate</text>
<text x="108.7" y="80.5">A-516</text>
<text x="124" y="80.5">6</text>
<text x="132.5" y="80.5">1250</text>
<text x="143" y="80.5">3300</text>
<text x="156.3" y="80.5">1</text>
<text x="167.8" y="80.5">194</text>
<text x="184" y="80.5">142</text>
<text x="199.7" y="80.5">37%</text>
<text x="6.6" y="85.7">4</text>
<text x="17.7" y="85.7">-</text>
<text x="29.1" y="85.8">Damper</text>
<text x="47.5" y="85.8">Blade</text>
<text x="72.5" y="85.8">Pad</text>
<text x="94.5" y="85.8">Plate</text>
<text x="108.6" y="85.8">A-516</text>
<text x="124" y="85.7">6</text>
<text x="132.5" y="85.7">1250</text>
<text x="143" y="85.7">5600</text>
<text x="156.2" y="85.8">1</text>
<text x="167.8" y="85.8">330</text>
<text x="184" y="85.8">258</text>
<text x="199.7" y="85.8">28%</text>
<text x="6.6" y="91">5</text>
<text x="17.7" y="91">-</text>
<text x="29.1" y="91">Damper</text>
<text x="47" y="91">Frame</text>
<text x="72" y="91">Ring</text>
<text x="94.5" y="91">Plate</text>
<text x="108.6" y="91">A-516</text>
<text x="124" y="91">6</text>
<text x="132.5" y="91">1250</text>
<text x="143" y="91">5900</text>
<text x="156.2" y="91">1</text>
<text x="167.8" y="91">347</text>
<text x="184" y="91">312</text>
<text x="199.7" y="91">11%</text>
<text x="6.6" y="96.2">6</text>
<text x="17.7" y="96.2">-</text>
<text x="29.1" y="96.3">Damper</text>
<text x="47" y="96.3">Frame</text>
<text x="62.6" y="100.5">C-Flange/Side Flange</text>
<text x="64.9" y="96.2">Bearing Supports</text>
<text x="94.4" y="96.3">Plate</text>
<text x="109.1" y="96.3">St-37</text>
<text x="124" y="96.2">8</text>
<text x="132.5" y="96.2">1500</text>
<text x="143" y="96.2">1700</text>
<text x="156.2" y="96.3">1</text>
<text x="167.8" y="96.3">160</text>
<text x="184" y="96.3">123</text>
<text x="199.7" y="96.3">30%</text>
<text x="6.6" y="102.2">7</text>
<text x="17.7" y="102.2">-</text>
<text x="29.1" y="102.2">Damper</text>
<text x="47" y="102.2">Frame</text>
<text x="63.1" y="104">Gland Flange/Clamp</text>
<text x="94.4" y="102.2">Plate</text>
<text x="108.6" y="102.2">A-516</text>
<text x="123.3" y="102.2">12</text>
<text x="132.5" y="102.2">1500</text>
<text x="143" y="102.2">2750</text>
<text x="156.2" y="102.2">1</text>
<text x="167.8" y="102.2">389</text>
<text x="184" y="102.2">325</text>
<text x="199.7" y="102.2">20%</text>
<text x="6.9" y="125.5">Prepared By :</text>
<text x="38.8" y="125.5">Checked By :</text>
<text x="71" y="125.5">Approved By :</text>
<text x="111.7" y="125.6">Management :</text>
<text x="6.9" y="128.7">A.Jokar</text>
<text x="39.4" y="128.7">A.Jokar</text>
<text x="12.6" y="141.3">Procurement</text>
<text x="51.8" y="141.3">Q.C.</text>
<text x="80.1" y="141.3">Warehouse</text>
<text x="116.4" y="141.3">Engineering</text>
<text x="153" y="141.3">Production</text>
<text x="190.6" y="141.3">Financial Dep't</text>
<text x="231.1" y="141.3">Planning Dep't</text>
</g>
</svg>
